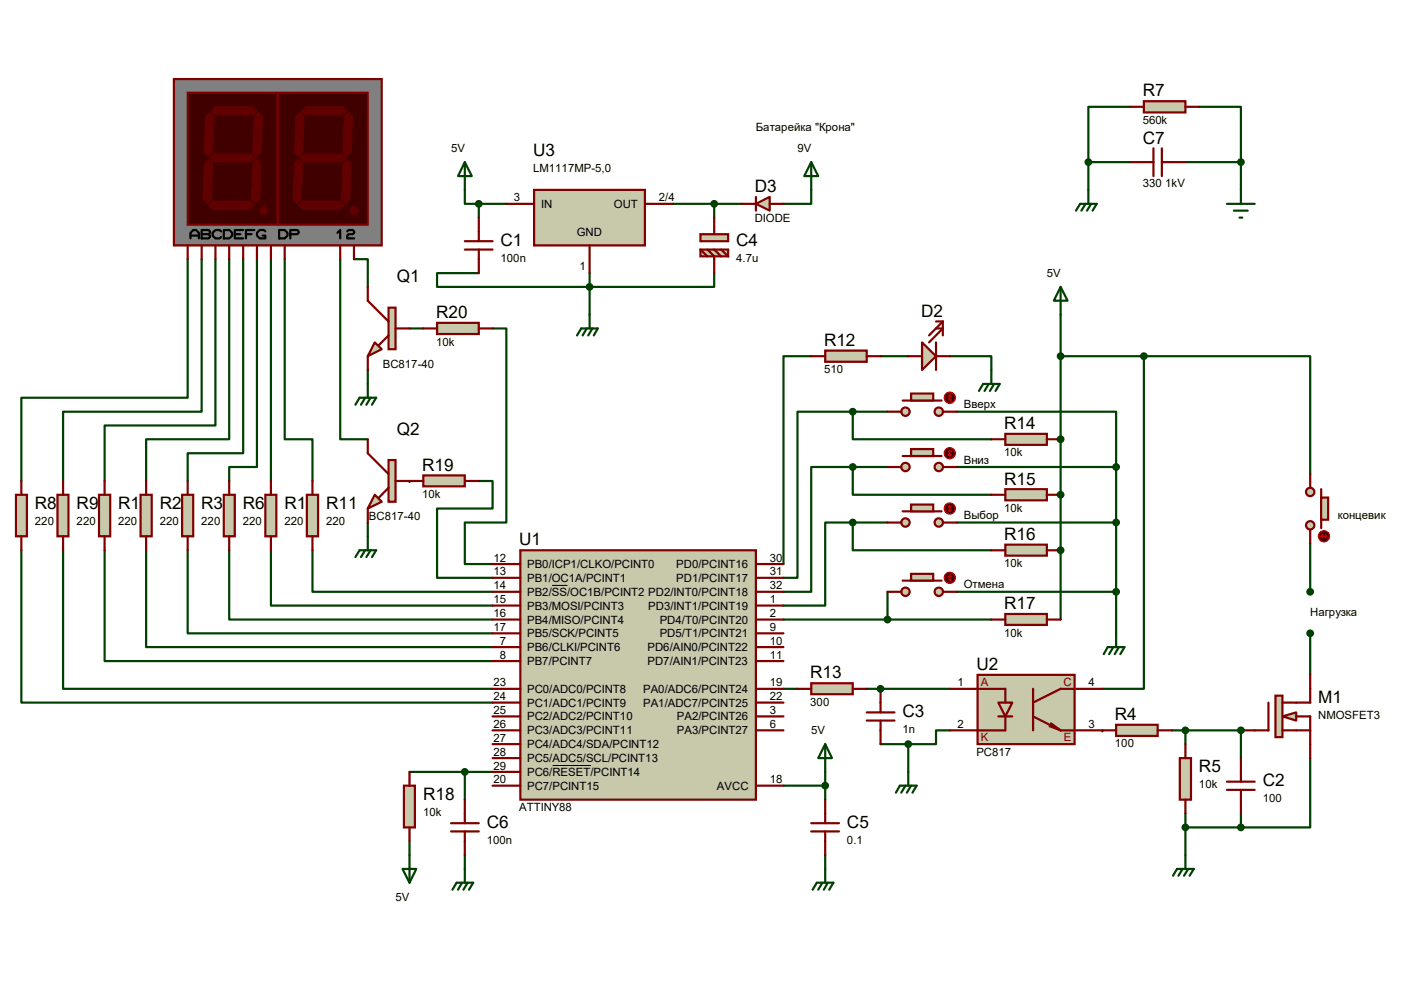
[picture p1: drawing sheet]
<svg xmlns="http://www.w3.org/2000/svg" width="297mm" height="210mm" viewBox="0 0 297 210" stroke-linecap="round" stroke-linejoin="round" font-family="sans-serif">
<g fill="none" stroke="#004000" stroke-width=".47">
<path d="M172 40.3v2.9h-5.9M172 75.5h-5.9v44.1M186.7 75.5h5.9M180.8 87.3h-11.7v35.2h-3M180.8 87.3v5.8h29.4M180.8 99h-8.8v26.5h-5.9M180.8 99v5.9h29.4M180.8 87.3h7.4M180.8 99h7.4M180.8 110.8h-5.8v17.6h-8.9M180.8 110.8v5.9h29.4M180.8 110.8h7.4"/>
<path d="M166.1 131.4h44.1M188.2 125.5v5.9M166.1 146h3"/>
</g>
<circle cx="186.7" cy="146" r=".23" fill="#004000"/>
<path d="M125 57.9v2.9h26.4v-2.9M142.6 43.2h14.7M151.4 43.2v2.9M183.8 146h17.6" fill="none" stroke="#004000" stroke-width=".47"/>
<circle cx="233.7" cy="154.9" r=".23" fill="#004000"/>
<path d="M39.8 54.9v29.4h-35.3v17.7M42.8 54.9v32.4h-29.4v14.7M224.9 66.7v26.4M202.9 87.3h33.7v11.7M202.9 99h33.7M236.6 99v11.8h-33.7M4.5 116.7v32.3h99.9M13.4 116.7v29.3h91M277.8 115.2v10.3M277.8 134.3v8.8M166.1 166.6h8.9M175 163.7v5.8" fill="none" stroke="#004000" stroke-width=".47"/>
<circle cx="224.9" cy="93.1" r=".23" fill="#004000"/>
<path d="M224.9 93.1v11.8" fill="none" stroke="#004000" stroke-width=".47"/>
<circle cx="224.9" cy="104.9" r=".23" fill="#004000"/>
<path d="M224.9 104.9v11.8" fill="none" stroke="#004000" stroke-width=".47"/>
<circle cx="224.9" cy="116.7" r=".23" fill="#004000"/>
<g fill="none" stroke="#004000" stroke-width=".47">
<path d="M45.7 54.9v35.3h-23.5v11.8M48.6 54.9v38.2h-17.6v8.9M51.6 54.9v41.2h-11.8v5.9M54.5 54.9v44.1h-5.9v3M57.4 54.9v47.1M60.4 54.9v38.2h5.8v8.9M98.5 40.3v2.9h3M101.5 57.9h-8.8v2.9h32.3M101.5 43.2h5.9M101.5 43.2v2.9M224.9 75.5h17.6M242.5 75.5h35.3v25"/>
<path d="M242.5 75.5v70.5h-8.8M22.2 116.7v23.5h82.2M31 116.7v20.5h73.4M39.8 116.7v17.6h64.6M48.6 116.7v14.7h55.8M57.4 116.7v11.7h47M66.2 116.7v8.8h38.2M224.9 116.7v14.7M248.4 154.9h14.7M251.3 154.9v2.9M86.8 178.4v2.9M86.8 163.7h17.6"/>
<path d="M98.5 163.7v5.8M98.5 181.3v2.9"/>
</g>
<circle cx="263.1" cy="154.9" r=".23" fill="#004000"/>
<g fill="none" stroke="#004000" stroke-width=".47">
<path d="M230.8 34.4h8.8M230.8 34.4v5.9M239.6 22.6h-8.8v11.8M251.3 34.4h11.8M254.3 22.6h8.8v11.8M263.1 34.4v5.9M75.1 54.9h2.9v5.9M78 78.4v3M86.8 69.6h2.9M125 60.8v5.9M201.4 75.5h8.8v2.9M78 110.8v2.9"/>
<path d="M236.6 110.8v23.5M202.9 125.5h33.7M186.7 157.8h5.9M192.6 157.8v5.9M201.4 154.9h-2.9v2.9h-5.9M263.1 154.9v5.8M251.3 175.4h11.8M251.3 172.5v8.8M263.1 172.5v2.9M277.8 160.7v14.7h-14.7M175 181.3v2.9"/>
</g>
<circle cx="86.8" cy="102" r=".23" fill="#004000"/>
<path d="M72.1 54.9v38.2h5.9M104.4 69.6h3v41.2h-8.9v8.8h5.9M101.5 102h2.9v5.8h-11.7v14.7h11.7" fill="none" stroke="#004000" stroke-width=".47"/>
<path d="M110.3 116.7h50v52.8h-50z" fill="#c8c8aa"/>
<g fill="none" stroke="#800000" stroke-width=".47">
<path d="M104.4 119.6h5.9M110.3 116.7h50v52.8h-50zM160.3 119.6h5.8M104.4 122.5h5.9M104.4 128.4h5.9M104.4 125.5h5.9M104.4 137.2h5.9M104.4 134.3h5.9M104.4 131.4h5.9M160.3 122.5h5.8M160.3 128.4h5.8M160.3 125.5h5.8"/>
<path d="M160.3 137.2h5.8M160.3 134.3h5.8M160.3 131.4h5.8M104.4 157.8h5.9M104.4 154.9h5.9M104.4 151.9h5.9M104.4 149h5.9M104.4 146h5.9M104.4 140.2h5.9M160.3 154.9h5.8M160.3 151.9h5.8M160.3 149h5.8"/>
<path d="M160.3 146h5.8M160.3 140.2h5.8M104.4 166.6h5.9M104.4 163.7h5.9M104.4 160.7h5.9M160.3 166.6h5.8"/>
</g>
<path d="M117 124.1h3.3M117.2 162.3h8.1" fill="none" stroke="#000" stroke-width=".21"/>
<path d="M36.9 16.8h44v35.2h-44z" fill="#808080"/>
<path d="M36.9 16.8h44v35.2h-44z" fill="none" stroke="#800000" stroke-width=".47"/>
<path d="M39.8 19.7h19.1v27.9h-19.1z" fill="#400000"/>
<path d="M39.8 19.7h19.1v27.9h-19.1z" fill="none" stroke="#800000" stroke-width=".47"/>
<path d="M44.8 23.5l.9-.9h7.9l.9 .9-.9 .9h-7.9z" fill="#600000"/>
<path d="M44.8 23.5l.9-.9h7.9l.9 .9-.9 .9h-7.9z" fill="none" stroke="#600000" stroke-width=".21"/>
<path d="M53.9 24.7l.9-.9 .9 .9-.3 7.6-.9 .9-.9-.9z" fill="#600000"/>
<path d="M53.9 24.7l.9-.9 .9 .9-.3 7.6-.9 .9-.9-.9z" fill="none" stroke="#600000" stroke-width=".21"/>
<path d="M44.5 33.5l.9-.9h7.9l.9 .9-.9 .9h-7.9z" fill="#600000"/>
<path d="M44.5 33.5l.9-.9h7.9l.9 .9-.9 .9h-7.9z" fill="none" stroke="#600000" stroke-width=".21"/>
<path d="M43.6 24.7l.9-.9 .9 .9-.3 7.6-.9 .9-.9-.9z" fill="#600000"/>
<path d="M43.6 24.7l.9-.9 .9 .9-.3 7.6-.9 .9-.9-.9z" fill="none" stroke="#600000" stroke-width=".21"/>
<path d="M53.6 34.7l.9-.9 .9 .9-.3 7.6-.9 .9-.9-.9z" fill="#600000"/>
<path d="M53.6 34.7l.9-.9 .9 .9-.3 7.6-.9 .9-.9-.9z" fill="none" stroke="#600000" stroke-width=".21"/>
<path d="M44.2 43.5l.9-.9h7.9l.9 .9-.9 .9h-7.9z" fill="#600000"/>
<path d="M44.2 43.5l.9-.9h7.9l.9 .9-.9 .9h-7.9z" fill="none" stroke="#600000" stroke-width=".21"/>
<path d="M43.3 34.7l.9-.9 .9 .9-.3 7.6-.9 .9-.9-.9z" fill="#600000"/>
<path d="M43.3 34.7l.9-.9 .9 .9-.3 7.6-.9 .9-.9-.9z" fill="none" stroke="#600000" stroke-width=".21"/>
<path d="M58.9 19.7h19.1v27.9h-19.1z" fill="#400000"/>
<path d="M58.9 19.7h19.1v27.9h-19.1z" fill="none" stroke="#800000" stroke-width=".47"/>
<path d="M63.9 23.5l.9-.9h7.9l.9 .9-.9 .9h-7.9z" fill="#600000"/>
<path d="M63.9 23.5l.9-.9h7.9l.9 .9-.9 .9h-7.9z" fill="none" stroke="#600000" stroke-width=".21"/>
<path d="M73 24.7l.9-.9 .9 .9-.3 7.6-.9 .9-.9-.9z" fill="#600000"/>
<path d="M73 24.7l.9-.9 .9 .9-.3 7.6-.9 .9-.9-.9z" fill="none" stroke="#600000" stroke-width=".21"/>
<path d="M63.6 33.5l.9-.9h7.9l.9 .9-.9 .9h-7.9z" fill="#600000"/>
<path d="M63.6 33.5l.9-.9h7.9l.9 .9-.9 .9h-7.9z" fill="none" stroke="#600000" stroke-width=".21"/>
<path d="M62.7 24.7l.9-.9 .9 .9-.3 7.6-.9 .9-.9-.9z" fill="#600000"/>
<path d="M62.7 24.7l.9-.9 .9 .9-.3 7.6-.9 .9-.9-.9z" fill="none" stroke="#600000" stroke-width=".21"/>
<path d="M72.7 34.7l.9-.9 .9 .9-.3 7.6-.9 .9-.9-.9z" fill="#600000"/>
<path d="M72.7 34.7l.9-.9 .9 .9-.3 7.6-.9 .9-.9-.9z" fill="none" stroke="#600000" stroke-width=".21"/>
<path d="M63.3 43.5l.9-.9h7.9l.9 .9-.9 .9h-7.9z" fill="#600000"/>
<path d="M63.3 43.5l.9-.9h7.9l.9 .9-.9 .9h-7.9z" fill="none" stroke="#600000" stroke-width=".21"/>
<path d="M62.4 34.7l.9-.9 .9 .9-.3 7.6-.9 .9-.9-.9z" fill="#600000"/>
<path d="M62.4 34.7l.9-.9 .9 .9-.3 7.6-.9 .9-.9-.9z" fill="none" stroke="#600000" stroke-width=".21"/>
<circle cx="56" cy="44.7" r=".89" fill="#600000"/>
<circle cx="56" cy="44.7" r=".89" fill="none" stroke="#600000" stroke-width=".21"/>
<circle cx="75.1" cy="44.7" r=".89" fill="#600000"/>
<circle cx="75.1" cy="44.7" r=".89" fill="none" stroke="#600000" stroke-width=".21"/>
<g fill="none" stroke="#000" stroke-width=".47">
<path d="M40.4 50.5v-1.1l.6-.6h.6l.6 .6v1.1M40.4 50h1.8M42.8 48.8h1.4l.3 .3v.3l-.3 .3 .3 .3v.2l-.3 .3h-1.4zM42.8 49.7h1.4M46.9 49.1l-.3-.3h-.9l-.6 .6v.6l.6 .5h.9l.3-.3M47.5 48.8h1.1l.6 .6v.6l-.6 .5h-1.1zM49.8 49.7h1.2M51.6 48.8h-1.8v1.7h1.8M52.2 49.7h1.1M53.9 48.8h-1.7v1.7M56.3 49.1l-.3-.3h-.9l-.6 .6v.6l.6 .5h1.2v-.5h-.6M59.2 48.8h1.2l.6 .6v.6l-.6 .5h-1.2z"/>
<path d="M61.5 49.7h1.5l.3-.3v-.3l-.3-.3h-1.5v1.7M71.5 49.4l.6-.6v1.7M73.6 49.1l.3-.3h.9l.3 .3v.3l-.3 .3h-.9l-.3 .3v.5h1.5"/>
</g>
<path d="M39.8 52v2.9M42.8 52v2.9M45.7 52v2.9M48.6 52v2.9M51.6 52v2.9M54.5 52v2.9M57.4 52v2.9M60.4 52v2.9M72.1 52v2.9M75.1 52v2.9" fill="none" stroke="#800000" stroke-width=".47"/>
<circle cx="199" cy="87.3" r=".89" fill="#c8c8aa"/>
<circle cx="199" cy="87.3" r=".89" fill="none" stroke="#800000" stroke-width=".47"/>
<circle cx="192" cy="87.3" r=".89" fill="#c8c8aa"/>
<g fill="none" stroke="#800000" stroke-width=".47">
<path d="M191.4 84.9h8.2"/>
<circle cx="192" cy="87.3" r=".89"/>
</g>
<path d="M193.2 83.4h4.7v1.5h-4.7z" fill="#c8c8aa"/>
<path d="M188.2 87.3h2.9M193.2 83.4h4.7v1.5h-4.7zM199.9 87.3h3" fill="none" stroke="#800000" stroke-width=".47"/>
<circle cx="201.4" cy="84.3" r="1.19" fill="#400000"/>
<g fill="none" stroke="#f00" stroke-width=".25">
<path d="M201.1 84.6l.3 .3M201.4 83.7v1.2M201.4 83.7l-.3 .3M201.4 83.7l.3 .3M201.7 84.6l-.3 .3"/>
<circle cx="201.4" cy="84.3" r="1.19"/>
</g>
<circle cx="199" cy="99" r=".89" fill="#c8c8aa"/>
<circle cx="199" cy="99" r=".89" fill="none" stroke="#800000" stroke-width=".47"/>
<circle cx="192" cy="99" r=".89" fill="#c8c8aa"/>
<g fill="none" stroke="#800000" stroke-width=".47">
<path d="M191.4 96.7h8.2"/>
<circle cx="192" cy="99" r=".89"/>
</g>
<path d="M193.2 95.2h4.7v1.5h-4.7z" fill="#c8c8aa"/>
<path d="M188.2 99h2.9M193.2 95.2h4.7v1.5h-4.7zM199.9 99h3" fill="none" stroke="#800000" stroke-width=".47"/>
<circle cx="201.4" cy="96.1" r="1.19" fill="#400000"/>
<g fill="none" stroke="#f00" stroke-width=".25">
<path d="M201.1 96.4l.3 .3M201.4 95.5v1.2M201.4 95.5l-.3 .3M201.4 95.5l.3 .3M201.7 96.4l-.3 .3"/>
<circle cx="201.4" cy="96.1" r="1.19"/>
</g>
<circle cx="199" cy="110.8" r=".89" fill="#c8c8aa"/>
<circle cx="199" cy="110.8" r=".89" fill="none" stroke="#800000" stroke-width=".47"/>
<circle cx="192" cy="110.8" r=".89" fill="#c8c8aa"/>
<g fill="none" stroke="#800000" stroke-width=".47">
<path d="M191.4 108.4h8.2"/>
<circle cx="192" cy="110.8" r=".89"/>
</g>
<path d="M193.2 107h4.7v1.4h-4.7z" fill="#c8c8aa"/>
<path d="M188.2 110.8h2.9M193.2 107h4.7v1.4h-4.7zM199.9 110.8h3" fill="none" stroke="#800000" stroke-width=".47"/>
<circle cx="201.4" cy="107.8" r="1.19" fill="#400000"/>
<g fill="none" stroke="#f00" stroke-width=".25">
<path d="M201.1 108.1l.3 .3M201.4 107.3v1.1M201.4 107.3l-.3 .2M201.4 107.3l.3 .2M201.7 108.1l-.3 .3"/>
<circle cx="201.4" cy="107.8" r="1.19"/>
</g>
<path d="M175 157.8l1.4 2.9h-2.9zM175 157.8v5.9" fill="none" stroke="#004000" stroke-width=".47"/>
<path d="M175 74.3h8.8v2.4h-8.8z" fill="#c8c8aa"/>
<path d="M172 75.5h3M175 74.3h8.8v2.4h-8.8zM183.8 75.5h2.9" fill="none" stroke="#800000" stroke-width=".47"/>
<path d="M195.5 72.6l3 2.9-3 2.9z" fill="#c8c8aa"/>
<path d="M192.6 75.5h2.9M195.5 72.6l3 2.9-3 2.9zM198.5 72.6v5.8M198.5 69.6h1.4l-2.9 3M198.5 68.2h1.4M198.5 75.5h2.9M199.9 68.2l-2.9 2.9M199.9 68.2v2.9" fill="none" stroke="#800000" stroke-width=".47"/>
<path d="M224.9 60.8l1.5 3h-3zM224.9 60.8v5.9" fill="none" stroke="#004000" stroke-width=".47"/>
<circle cx="199" cy="125.5" r=".89" fill="#c8c8aa"/>
<circle cx="199" cy="125.5" r=".89" fill="none" stroke="#800000" stroke-width=".47"/>
<circle cx="192" cy="125.5" r=".89" fill="#c8c8aa"/>
<g fill="none" stroke="#800000" stroke-width=".47">
<path d="M191.4 123.1h8.2"/>
<circle cx="192" cy="125.5" r=".89"/>
</g>
<path d="M193.2 121.7h4.7v1.4h-4.7z" fill="#c8c8aa"/>
<path d="M188.2 125.5h2.9M193.2 121.7h4.7v1.4h-4.7zM199.9 125.5h3" fill="none" stroke="#800000" stroke-width=".47"/>
<circle cx="201.4" cy="122.5" r="1.19" fill="#400000"/>
<g fill="none" stroke="#f00" stroke-width=".25">
<path d="M201.1 122.8l.3 .3M201.4 122v1.1M201.4 122l-.3 .2M201.4 122l.3 .2M201.7 122.8l-.3 .3"/>
<circle cx="201.4" cy="122.5" r="1.19"/>
</g>
<path d="M207.3 143.1h20.5v14.7h-20.5z" fill="#c8c8aa"/>
<path d="M207.3 143.1h20.5v14.7h-20.5z" fill="none" stroke="#800000" stroke-width=".47"/>
<path d="M211.7 149h2.9l-1.5 2.9z" fill="#c8c8aa"/>
<path d="M201.4 146h11.7v3M211.7 149h2.9l-1.5 2.9zM211.7 151.9h2.9M213.1 151.9v3h-11.7M219 146v8.9M219 151.9l5.9 3M222.5 154l2.4 .9M222.8 153.4l2.1 1.5M224.9 154.9h8.8M233.7 146h-8.8l-5.9 3" fill="none" stroke="#800000" stroke-width=".47"/>
<path d="M172 144.9h8.8v2.3h-8.8z" fill="#c8c8aa"/>
<path d="M169.1 146h2.9M172 144.9h8.8v2.3h-8.8zM180.8 146h3" fill="none" stroke="#800000" stroke-width=".47"/>
<path d="M213.1 92h8.9v2.3h-8.9z" fill="#c8c8aa"/>
<path d="M210.2 93.1h2.9M213.1 92h8.9v2.3h-8.9zM222 93.1h2.9" fill="none" stroke="#800000" stroke-width=".47"/>
<path d="M213.1 103.7h8.9v2.4h-8.9z" fill="#c8c8aa"/>
<path d="M210.2 104.9h2.9M213.1 103.7h8.9v2.4h-8.9zM222 104.9h2.9" fill="none" stroke="#800000" stroke-width=".47"/>
<path d="M213.1 115.5h8.9v2.3h-8.9z" fill="#c8c8aa"/>
<path d="M210.2 116.7h2.9M213.1 115.5h8.9v2.3h-8.9zM222 116.7h2.9" fill="none" stroke="#800000" stroke-width=".47"/>
<circle cx="180.8" cy="87.3" r=".59" fill="#004000"/>
<circle cx="180.8" cy="87.3" r=".59" fill="none" stroke="#004000" stroke-width=".47"/>
<circle cx="180.8" cy="99" r=".59" fill="#004000"/>
<circle cx="180.8" cy="99" r=".59" fill="none" stroke="#004000" stroke-width=".47"/>
<circle cx="180.8" cy="110.8" r=".59" fill="#004000"/>
<circle cx="180.8" cy="110.8" r=".59" fill="none" stroke="#004000" stroke-width=".47"/>
<path d="M213.1 130.2h8.9v2.3h-8.9z" fill="#c8c8aa"/>
<path d="M210.2 131.4h2.9M213.1 130.2h8.9v2.3h-8.9zM222 131.4h2.9" fill="none" stroke="#800000" stroke-width=".47"/>
<circle cx="188.2" cy="131.4" r=".59" fill="#004000"/>
<circle cx="188.2" cy="131.4" r=".59" fill="none" stroke="#004000" stroke-width=".47"/>
<path d="M113.2 40.3h23.5v11.7h-23.5z" fill="#c8c8aa"/>
<path d="M107.4 43.2h5.8M113.2 40.3h23.5v11.7h-23.5zM125 52v5.9M136.7 43.2h5.9" fill="none" stroke="#800000" stroke-width=".47"/>
<path d="M98.5 34.4l1.5 2.9h-2.9zM98.5 34.4v5.9M172 34.4l1.5 2.9h-3zM172 34.4v5.9" fill="none" stroke="#004000" stroke-width=".47"/>
<path d="M160.3 43.2l2.9-1.5v3z" fill="#c8c8aa"/>
<path d="M157.3 43.2h3M160.3 43.2l2.9-1.5v3zM160.3 41.7v3M163.2 43.2h2.9M183.8 151h5.8M183.8 152.8h5.8M186.7 146v5M186.7 152.8v5" fill="none" stroke="#800000" stroke-width=".47"/>
<circle cx="186.7" cy="146" r=".59" fill="#004000"/>
<circle cx="186.7" cy="146" r=".59" fill="none" stroke="#004000" stroke-width=".47"/>
<path d="M250.1 160.7h2.4v8.8h-2.4z" fill="#c8c8aa"/>
<path d="M251.3 157.8v2.9M250.1 160.7h2.4v8.8h-2.4zM251.3 169.5v3" fill="none" stroke="#800000" stroke-width=".47"/>
<path d="M148.5 49.7h5.9v1.4h-5.9z" fill="#c8c8aa"/>
<path d="M148.5 49.7h5.9v1.4h-5.9z" fill="none" stroke="#800000" stroke-width=".47"/>
<path d="M148.5 52.9h5.9v1.5h-5.9z" fill="#c8c8aa"/>
<path d="M148.5 52.9h5.9v1.5h-5.9zM148.5 52.9l1.5 1.5M150 52.9l1.4 1.5v3.5M151.4 46.1v3.6M151.4 52.9l1.5 1.5M152.9 52.9l1.5 1.5" fill="none" stroke="#800000" stroke-width=".47"/>
<circle cx="151.4" cy="43.2" r=".59" fill="#004000"/>
<circle cx="151.4" cy="43.2" r=".59" fill="none" stroke="#004000" stroke-width=".47"/>
<circle cx="125" cy="60.8" r=".59" fill="#004000"/>
<circle cx="125" cy="60.8" r=".59" fill="none" stroke="#004000" stroke-width=".47"/>
<circle cx="277.8" cy="111.4" r=".89" fill="#c8c8aa"/>
<circle cx="277.8" cy="111.4" r=".89" fill="none" stroke="#800000" stroke-width=".47"/>
<circle cx="277.8" cy="104.3" r=".89" fill="#c8c8aa"/>
<g fill="none" stroke="#800000" stroke-width=".47">
<path d="M280.1 103.7v8.3"/>
<circle cx="277.8" cy="104.3" r=".89"/>
</g>
<path d="M280.1 105.5h1.5v4.7h-1.5z" fill="#c8c8aa"/>
<path d="M277.8 100.5v2.9M277.8 112.3v2.9M280.1 105.5h1.5v4.7h-1.5z" fill="none" stroke="#800000" stroke-width=".47"/>
<circle cx="280.7" cy="113.7" r="1.19" fill="#400000"/>
<g fill="none" stroke="#f00" stroke-width=".25">
<path d="M280.1 113.7h1.2M280.1 113.7l.3 .3M280.4 113.4l-.3 .3M281 113.4l.3 .3M281.3 113.7l-.3 .3"/>
<circle cx="280.7" cy="113.7" r="1.19"/>
</g>
<path d="M271.9 151.9l2.9-.9v1.8z" fill="#c8c8aa"/>
<path d="M271.9 151.9l2.9-.9v1.8z" fill="none" stroke="#800000" stroke-width=".47"/>
<path d="M270.4 147.5h1.5v8.8h-1.5z" fill="#c8c8aa"/>
<path d="M268.9 149v5.9h-5.8M270.4 147.5h1.5v8.8h-1.5zM271.9 154.9h5.9M274.8 151.9h3v8.8M277.8 143.1v5.9h-5.9" fill="none" stroke="#800000" stroke-width=".47"/>
<path d="M236.6 153.7h8.8v2.3h-8.8z" fill="#c8c8aa"/>
<path d="M233.7 154.9h2.9M236.6 153.7h8.8v2.3h-8.8zM245.4 154.9h3" fill="none" stroke="#800000" stroke-width=".47"/>
<circle cx="277.8" cy="125.5" r=".59" fill="#004000"/>
<circle cx="277.8" cy="125.5" r=".59" fill="none" stroke="#004000" stroke-width=".47"/>
<circle cx="277.8" cy="134.3" r=".59" fill="#004000"/>
<circle cx="277.8" cy="134.3" r=".59" fill="none" stroke="#004000" stroke-width=".47"/>
<path d="M3.4 104.9h2.3v8.8h-2.3z" fill="#c8c8aa"/>
<path d="M3.4 104.9h2.3v8.8h-2.3zM4.5 102v2.9M4.5 113.7v3" fill="none" stroke="#800000" stroke-width=".47"/>
<path d="M12.2 104.9h2.3v8.8h-2.3z" fill="#c8c8aa"/>
<path d="M12.2 104.9h2.3v8.8h-2.3zM13.4 102v2.9M13.4 113.7v3M172 174.5h5.9M172 176.3h5.9M175 169.5v5M175 176.3v5" fill="none" stroke="#800000" stroke-width=".47"/>
<circle cx="175" cy="166.6" r=".59" fill="#004000"/>
<circle cx="175" cy="166.6" r=".59" fill="none" stroke="#004000" stroke-width=".47"/>
<circle cx="236.6" cy="110.8" r=".59" fill="#004000"/>
<circle cx="236.6" cy="110.8" r=".59" fill="none" stroke="#004000" stroke-width=".47"/>
<circle cx="236.6" cy="99" r=".59" fill="#004000"/>
<circle cx="236.6" cy="99" r=".59" fill="none" stroke="#004000" stroke-width=".47"/>
<circle cx="224.9" cy="75.5" r=".59" fill="#004000"/>
<circle cx="224.9" cy="75.5" r=".59" fill="none" stroke="#004000" stroke-width=".47"/>
<circle cx="224.9" cy="93.1" r=".59" fill="#004000"/>
<circle cx="224.9" cy="93.1" r=".59" fill="none" stroke="#004000" stroke-width=".47"/>
<circle cx="224.9" cy="104.9" r=".59" fill="#004000"/>
<circle cx="224.9" cy="104.9" r=".59" fill="none" stroke="#004000" stroke-width=".47"/>
<circle cx="224.9" cy="116.7" r=".59" fill="#004000"/>
<circle cx="224.9" cy="116.7" r=".59" fill="none" stroke="#004000" stroke-width=".47"/>
<circle cx="242.5" cy="75.5" r=".59" fill="#004000"/>
<circle cx="242.5" cy="75.5" r=".59" fill="none" stroke="#004000" stroke-width=".47"/>
<path d="M21 104.9h2.4v8.8h-2.4z" fill="#c8c8aa"/>
<path d="M21 104.9h2.4v8.8h-2.4zM22.2 102v2.9M22.2 113.7v3" fill="none" stroke="#800000" stroke-width=".47"/>
<path d="M29.8 104.9h2.4v8.8h-2.4z" fill="#c8c8aa"/>
<path d="M29.8 104.9h2.4v8.8h-2.4zM31 102v2.9M31 113.7v3" fill="none" stroke="#800000" stroke-width=".47"/>
<path d="M38.6 104.9h2.4v8.8h-2.4z" fill="#c8c8aa"/>
<path d="M38.6 104.9h2.4v8.8h-2.4zM39.8 102v2.9M39.8 113.7v3" fill="none" stroke="#800000" stroke-width=".47"/>
<path d="M47.5 104.9h2.3v8.8h-2.3z" fill="#c8c8aa"/>
<path d="M47.5 104.9h2.3v8.8h-2.3zM48.6 102v2.9M48.6 113.7v3" fill="none" stroke="#800000" stroke-width=".47"/>
<path d="M56.3 104.9h2.3v8.8h-2.3z" fill="#c8c8aa"/>
<path d="M56.3 104.9h2.3v8.8h-2.3zM57.4 102v2.9M57.4 113.7v3" fill="none" stroke="#800000" stroke-width=".47"/>
<path d="M65.1 104.9h2.3v8.8h-2.3z" fill="#c8c8aa"/>
<path d="M65.1 104.9h2.3v8.8h-2.3zM66.2 102v2.9M66.2 113.7v3" fill="none" stroke="#800000" stroke-width=".47"/>
<path d="M85.6 166.6h2.4v8.8h-2.4z" fill="#c8c8aa"/>
<path d="M85.6 166.6h2.4v8.8h-2.4zM86.8 163.7v2.9M86.8 175.4v3M95.6 174.5h5.9M95.6 176.3h5.9M98.5 169.5v5M98.5 176.3v5" fill="none" stroke="#800000" stroke-width=".47"/>
<path d="M85.3 184.2h3l-1.5 3zM86.8 181.3v5.9" fill="none" stroke="#004000" stroke-width=".47"/>
<circle cx="98.5" cy="163.7" r=".59" fill="#004000"/>
<circle cx="98.5" cy="163.7" r=".59" fill="none" stroke="#004000" stroke-width=".47"/>
<path d="M98.5 51.1h5.9M98.5 52.9h5.9M101.5 46.1v5M101.5 52.9v5" fill="none" stroke="#800000" stroke-width=".47"/>
<circle cx="101.5" cy="43.2" r=".59" fill="#004000"/>
<g fill="none" stroke="#004000" stroke-width=".47">
<path d="M95.9 188.6l.9-1.4h3.5l-.9 1.4M98 187.2l-.9 1.4M98.5 184.2v3M99.1 187.2l-.8 1.4"/>
<circle cx="101.5" cy="43.2" r=".59"/>
</g>
<circle cx="251.3" cy="154.9" r=".59" fill="#004000"/>
<circle cx="251.3" cy="154.9" r=".59" fill="none" stroke="#004000" stroke-width=".47"/>
<path d="M260.1 165.7h5.9M260.1 167.5h5.9M263.1 160.7v5M263.1 167.5v5" fill="none" stroke="#800000" stroke-width=".47"/>
<circle cx="263.1" cy="154.9" r=".59" fill="#004000"/>
<circle cx="263.1" cy="154.9" r=".59" fill="none" stroke="#004000" stroke-width=".47"/>
<circle cx="263.1" cy="175.4" r=".59" fill="#004000"/>
<g fill="none" stroke="#004000" stroke-width=".47">
<path d="M189.9 168.1l.9-1.5h3.5l-.8 1.5M192 166.6l-.9 1.5M192.6 163.7v2.9M193.2 166.6l-.9 1.5M172.3 188.6l.9-1.4h3.5l-.9 1.4M174.4 187.2l-.9 1.4M175 184.2v3M175.5 187.2l-.8 1.4"/>
<circle cx="263.1" cy="175.4" r=".59"/>
</g>
<circle cx="192.6" cy="157.8" r=".59" fill="#004000"/>
<g fill="none" stroke="#004000" stroke-width=".47">
<path d="M248.7 185.7l.9-1.5h3.5l-.9 1.5M250.7 184.2l-.9 1.5M251.3 181.3v2.9M251.9 184.2l-.9 1.5"/>
<circle cx="192.6" cy="157.8" r=".59"/>
</g>
<circle cx="251.3" cy="175.4" r=".59" fill="#004000"/>
<g fill="none" stroke="#004000" stroke-width=".47">
<path d="M234 138.7l.9-1.5h3.5l-.9 1.5M236 137.2l-.8 1.5M236.6 134.3v2.9M237.2 137.2l-.9 1.5"/>
<circle cx="251.3" cy="175.4" r=".59"/>
</g>
<circle cx="236.6" cy="125.5" r=".59" fill="#004000"/>
<g fill="none" stroke="#004000" stroke-width=".47">
<path d="M228.1 44.7l.9-1.5h3.5l-.9 1.5M230.2 43.2l-.9 1.5M230.8 40.3v2.9M231.3 43.2l-.8 1.5M260.1 43.2h5.9M261.6 44.7h2.9M262.8 46.1h.6M263.1 40.3v2.9M122.3 71.1l.9-1.5h3.5l-.8 1.5M124.4 69.6l-.9 1.5M125 66.7v2.9M125.6 69.6l-.9 1.5"/>
<path d="M210.2 78.4v3M207.6 82.9l.8-1.5h3.6l-.9 1.5M209.6 81.4l-.9 1.5M210.8 81.4l-.9 1.5"/>
<circle cx="236.6" cy="125.5" r=".59"/>
</g>
<path d="M242.5 21.5h8.8v2.3h-8.8z" fill="#c8c8aa"/>
<path d="M239.6 22.6h2.9M239.6 34.4h5M242.5 21.5h8.8v2.3h-8.8zM244.6 31.5v5.8M246.3 31.5v5.8M246.3 34.4h5M251.3 22.6h3" fill="none" stroke="#800000" stroke-width=".47"/>
<circle cx="230.8" cy="34.4" r=".59" fill="#004000"/>
<circle cx="230.8" cy="34.4" r=".59" fill="none" stroke="#004000" stroke-width=".47"/>
<circle cx="263.1" cy="34.4" r=".59" fill="#004000"/>
<circle cx="263.1" cy="34.4" r=".59" fill="none" stroke="#004000" stroke-width=".47"/>
<path d="M79.5 72.6l1.4 1.4-2.9 1.5z" fill="#c8c8aa"/>
<path d="M79.5 72.6l1.4 1.4-2.9 1.5z" fill="none" stroke="#800000" stroke-width=".47"/>
<path d="M82.4 65.2h1.5v8.8h-1.5z" fill="#c8c8aa"/>
<path d="M78 60.8v3l4.4 4.4M78 75.5v2.9M82.4 65.2h1.5v8.8h-1.5zM82.4 71.1l-2.1 2.1M83.9 69.6h2.9" fill="none" stroke="#800000" stroke-width=".47"/>
<path d="M79.5 104.9l1.4 1.5-2.9 1.4z" fill="#c8c8aa"/>
<path d="M79.5 104.9l1.4 1.5-2.9 1.4z" fill="none" stroke="#800000" stroke-width=".47"/>
<path d="M82.4 97.5h1.5v8.9h-1.5z" fill="#c8c8aa"/>
<path d="M78 93.1v3l4.4 4.4M82.4 97.5h1.5v8.9h-1.5zM78 107.8v3M82.4 103.4l-2.1 2.1M83.9 102h2.9" fill="none" stroke="#800000" stroke-width=".47"/>
<path d="M89.7 100.8h8.8v2.3h-8.8z" fill="#c8c8aa"/>
<path d="M86.8 102h2.9M89.7 100.8h8.8v2.3h-8.8zM98.5 102h3" fill="none" stroke="#800000" stroke-width=".47"/>
<path d="M92.7 68.5h8.8v2.3h-8.8z" fill="#c8c8aa"/>
<path d="M89.7 69.6h3M92.7 68.5h8.8v2.3h-8.8zM101.5 69.6h2.9" fill="none" stroke="#800000" stroke-width=".47"/>
<path d="M75.3 85.8l.9-1.5h3.6l-.9 1.5M77.4 84.3l-.9 1.5M78 81.4v2.9M78.6 84.3l-.9 1.5M75.3 118.1l.9-1.4h3.6l-.9 1.4M77.4 116.7l-.9 1.4M78 113.7v3M78.6 116.7l-.9 1.4" fill="none" stroke="#004000" stroke-width=".47"/>
<g font-size="3.6">
<text x="242.3" y="20.4">R7</text>
<text x="113" y="33.1">U3</text>
<text x="242.3" y="30.4">C7</text>
<text x="160" y="40.7">D3</text>
<text x="106.1" y="52.2">C1</text>
<text x="156.1" y="52.2">C4</text>
<text x="84.1" y="59.8">Q1</text>
<text x="92.5" y="67.5">R20</text>
<text x="195.3" y="67.2">D2</text>
<text x="174.7" y="73.4">R12</text>
<text x="84.1" y="92.2">Q2</text>
<text x="212.9" y="91">R14</text>
<text x="89.5" y="99.8">R19</text>
<text x="7.4" y="107.9">R8</text>
<text x="16.3" y="107.9">R9</text>
<text x="25.1" y="107.9">R1</text>
<text x="33.9" y="107.9">R2</text>
<text x="42.7" y="107.9">R3</text>
<text x="51.5" y="107.9">R6</text>
<text x="60.3" y="107.9">R10</text>
<text x="69.1" y="107.9">R11</text>
<text x="212.9" y="102.7">R15</text>
<text x="110.1" y="115.7">U1</text>
<text x="212.9" y="114.5">R16</text>
<text x="212.9" y="129.2">R17</text>
<text x="171.8" y="143.8">R13</text>
<text x="207" y="142.1">U2</text>
<text x="279.5" y="149.1">M1</text>
<text x="191.3" y="152">C3</text>
<text x="236.4" y="152.7">R4</text>
<text x="254.2" y="163.8">R5</text>
<text x="267.7" y="166.7">C2</text>
<text x="89.7" y="169.7">R18</text>
<text x="103.2" y="175.6">C6</text>
<text x="179.6" y="175.6">C5</text>
</g>
<g font-size="2.4">
<text x="160.3" y="27.8">Батарейка &quot;Крона&quot;</text>
<text x="242.3" y="26.2">560k</text>
<text x="95.6" y="32.3">5V</text>
<text x="169.1" y="32.3">9V</text>
<text x="113" y="36.4">LM1117MP-5,0</text>
<text x="242.3" y="39.8">330 1kV</text>
<text x="109" y="42.7">3</text>
<text x="114.7" y="44.1">IN</text>
<text x="130.2" y="44.1">OUT</text>
<text x="139.7" y="42.7">2/4</text>
<text x="160" y="47.1">DIODE</text>
<text x="122.3" y="50">GND</text>
<text x="106.1" y="55.5">100n</text>
<text x="122.9" y="57.1">1</text>
<text x="156.1" y="55.5">4.7u</text>
<text x="222" y="58.8">5V</text>
<text x="81.1" y="78">BC817-40</text>
<text x="92.5" y="73.3">10k</text>
<text x="174.7" y="79.1">510</text>
<text x="204.3" y="86.5">Вверх</text>
<text x="204.3" y="98.3">Вниз</text>
<text x="212.9" y="96.8">10k</text>
<text x="89.5" y="105.6">10k</text>
<text x="7.4" y="111.3">220</text>
<text x="16.3" y="111.3">220</text>
<text x="25.1" y="111.3">220</text>
<text x="33.9" y="111.3">220</text>
<text x="42.7" y="111.3">220</text>
<text x="51.5" y="111.3">220</text>
<text x="60.3" y="111.3">220</text>
<text x="69.1" y="111.3">220</text>
<text x="78.2" y="110.3">BC817-40</text>
<text x="204.3" y="110">Выбор</text>
<text x="212.9" y="108.5">10k</text>
<text x="283.6" y="110">концевик</text>
<text x="104.6" y="119.1">12</text>
<text x="163.2" y="119.1">30</text>
<text x="104.6" y="125">14</text>
<text x="104.6" y="122">13</text>
<text x="111.8" y="120.4">PB0/ICP1/CLKO/PCINT0</text>
<text x="111.8" y="123.4">PB1/OC1A/PCINT1</text>
<text x="143.4" y="123.4">PD1/PCINT17</text>
<text x="143.4" y="120.4">PD0/PCINT16</text>
<text x="163.2" y="125">32</text>
<text x="163.2" y="122">31</text>
<text x="204.3" y="124.7">Отмена</text>
<text x="212.9" y="120.3">10k</text>
<text x="104.6" y="127.9">15</text>
<text x="104.6" y="130.9">16</text>
<text x="111.8" y="129.2">PB3/MOSI/PCINT3</text>
<text x="111.8" y="126.3">PB2/SS/OC1B/PCINT2 PD2/INT0/PCINT18</text>
<text x="137.5" y="129.2">PD3/INT1/PCINT19</text>
<text x="163.2" y="127.9">1</text>
<text x="163.2" y="130.9">2</text>
<text x="277.8" y="130.6">Нагрузка</text>
<text x="104.6" y="133.8">17</text>
<text x="106" y="136.7">7</text>
<text x="111.8" y="132.2">PB4/MISO/PCINT4</text>
<text x="111.8" y="135.1">PB5/SCK/PCINT5</text>
<text x="139.9" y="135.1">PD5/T1/PCINT21</text>
<text x="139.9" y="132.2">PD4/T0/PCINT20</text>
<text x="163.2" y="136.7">10</text>
<text x="163.2" y="133.8">9</text>
<text x="212.9" y="135">10k</text>
<text x="106" y="139.7">8</text>
<text x="111.8" y="138">PB6/CLKI/PCINT6</text>
<text x="111.8" y="141">PB7/PCINT7</text>
<text x="137.3" y="141">PD7/AIN1/PCINT23</text>
<text x="137.3" y="138">PD6/AIN0/PCINT22</text>
<text x="163.2" y="139.7">11</text>
<text x="104.6" y="148.5">24</text>
<text x="104.6" y="145.5">23</text>
<text x="111.8" y="149.8">PC1/ADC1/PCINT9</text>
<text x="111.8" y="146.9">PC0/ADC0/PCINT8</text>
<text x="136.4" y="149.8">PA1/ADC7/PCINT25</text>
<text x="136.4" y="146.9">PA0/ADC6/PCINT24</text>
<text x="163.2" y="148.5">22</text>
<text x="163.2" y="145.5">19</text>
<text x="171.8" y="149.6">300</text>
<text x="203" y="145.5">1</text>
<text x="230.8" y="145.5">4</text>
<text x="104.6" y="154.3">26</text>
<text x="104.6" y="151.4">25</text>
<text x="111.8" y="155.7">PC3/ADC3/PCINT11</text>
<text x="111.8" y="152.7">PC2/ADC2/PCINT10</text>
<text x="143.5" y="152.7">PA2/PCINT26</text>
<text x="143.5" y="155.7">PA3/PCINT27</text>
<text x="163.2" y="151.4">3</text>
<text x="163.2" y="154.3">6</text>
<text x="172" y="155.7">5V</text>
<text x="191.3" y="155.4">1n</text>
<text x="203" y="154.3">2</text>
<text x="230.8" y="154.3">3</text>
<text x="279.5" y="152.4">NMOSFET3</text>
<text x="104.6" y="160.2">28</text>
<text x="104.6" y="157.3">27</text>
<text x="111.8" y="161.6">PC5/ADC5/SCL/PCINT13</text>
<text x="111.8" y="158.6">PC4/ADC4/SDA/PCINT12</text>
<text x="207" y="160.2">PC817</text>
<text x="236.4" y="158.5">100</text>
<text x="104.6" y="163.2">29</text>
<text x="104.6" y="166.1">20</text>
<text x="111.8" y="167.4">PC7/PCINT15</text>
<text x="111.8" y="164.5">PC6/RESET/PCINT14</text>
<text x="152" y="167.4">AVCC</text>
<text x="163.2" y="166.1">18</text>
<text x="254.2" y="167.1">10k</text>
<text x="89.7" y="173">10k</text>
<text x="110.1" y="172">ATTINY88</text>
<text x="267.7" y="170.1">100</text>
<text x="103.2" y="178.9">100n</text>
<text x="179.6" y="178.9">0.1</text>
<text x="83.9" y="191">5V</text>
</g>
<g font-size="2.4" fill="#800000">
<text x="207.9" y="145.4">A</text>
<text x="225.5" y="145.4">C</text>
<text x="207.9" y="157.1">K</text>
<text x="225.5" y="157.1">E</text>
</g>
</svg>
